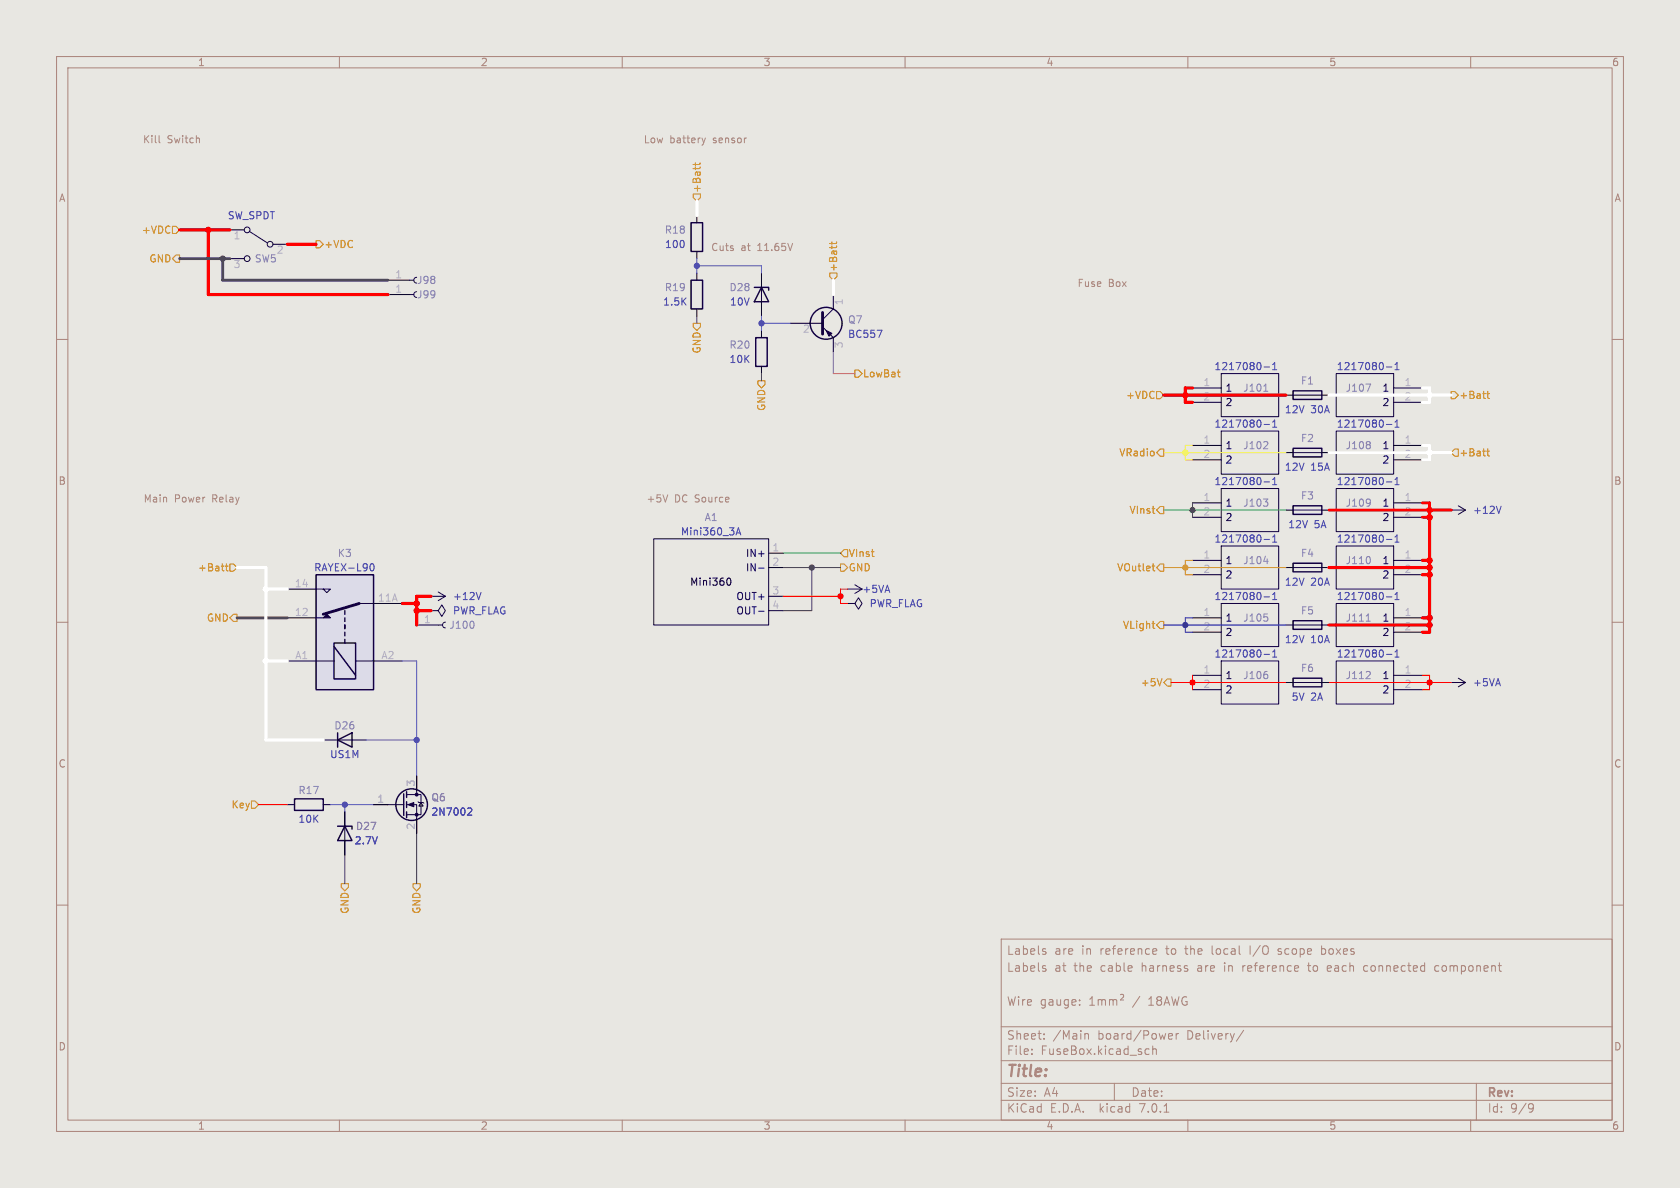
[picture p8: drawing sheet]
<svg xmlns="http://www.w3.org/2000/svg" width="297mm" height="210mm" viewBox="0 0 297 210" stroke-linecap="round" stroke-linejoin="round" font-family="sans-serif">
<path d="M0 0h297v210h-297z" fill="#e8e7e2" stroke="#e8e7e2" stroke-width=".18"/>
<g fill="none" stroke="#aa837a" stroke-width=".18">
<path d="M10 10h277v190h-277zM12 12h273v186h-273zM60 10v2M110 10v2M160 10v2M210 10v2M260 10v2M10 60h2M285 60h2M10 110h2M285 110h2M10 160h2"/>
<path d="M285 160h2M177 166h108v32h-108zM184.7 171.2l.2 .2-.2 .3M184.7 168.2l.2 .2-.2 .3M184.7 170.7l.2 .1M184.7 167.7l.2 .1M190.9 177.6v.1M190.9 176.8v.1M192.6 177.7h.9M192.6 176.6l.5-.4v1.5M194.1 176.7v1M194.1 176.8l.5-.1 .2 .2"/>
<path d="M194.8 176.9l.2-.2 .4 .1v.9M194.8 176.9v.8M196.1 176.8l.5-.1 .2 .2M196.1 176.7v1M196.8 176.9l.2-.2 .4 .1v.9M196.8 176.9v.8M198.1 175.8h.3a.3 .3 0 0 1 .2 .5l-.5 .5h.5M204 167.7l.4 .1 .1 .3-.7 .1M204.4 168.6l-.4 .1M209.9 171.3v.3M229.4 170.7l.2 .4-.7 .1M229.5 171.6l-.1 .1"/>
<path d="M251.7 170.7l.2 .1M251.9 170.2v1.5M251.9 171.6l-.2 .1M264.9 170.7h.5M265.1 171.6l.3 .1M60 198v2M110 198v2M160 198v2M177 194.5h108M177 191.5h108M177 187.5h108M177 181.5h108"/>
<path d="M182.4 186.3v.1M182.4 185.5v.1M184.6 183.6v.1M184.6 182.8v.1M191.8 182.8l.2-.1 .4 .1v.9M197 191.5v3M202.7 185.4l.4 .1M203.1 186.3l-.4 .1M203.8 185.5l.2-.1 .4 .1v.9M203.8 184.9v1.5M205.8 196.6h.8M206.6 182.8l.5-.1 .2 .4-.7 .1"/>
<path d="M206.6 183.6h.6M207.9 182.7v1M208.4 182.7l-.3 .1-.2 .2M210 198v2M219.9 182.1l-1.3 2M260 198v2M261 191.5v6.5M270.5 195.1l.5 .1a.99 .99 0 0 1-.4 1.4h-.2M271.1 195.7l-.2 .3h-.4"/>
</g>
<g fill="none" stroke="#130040" stroke-width=".18">
<path d="M44.1 40.9l3.1 2M72.4 52.1h.8M72.4 49.5h.8M134.6 50.8v2.5M145.4 57.8l1.9 1.9M147.3 54.6l-1.9 1.9M215.9 76.2h10.2v7.6h-10.2zM215.9 66h10.2v7.7h-10.2zM228.6 69.9h5.1M236.2 76.2h10.2v7.6h-10.2zM236.2 66h10.2v7.7h-10.2zM115.6 95.3h20.3v15.2h-20.3z"/>
<path d="M215.9 86.4h10.2v7.6h-10.2zM215.9 96.5h10.2v7.6h-10.2zM228.6 90.2h5.1M228.6 80h5.1M236.2 86.4h10.2v7.6h-10.2zM236.2 96.5h10.2v7.6h-10.2zM256.5 90.2h2.6M257.8 89.4l1.3 .8M259.1 90.2l-1.3 .7M55.9 109.2h1.2M55.9 104.1h1.2M55.9 116.8h3.2"/>
<path d="M57.1 104.1h1.3l-.6 .7zM62.9 116.8h3.1M63.5 106.7h2.5M76.2 108h1.3l.6-1.1 .6 1.1-.6 1-.6-1M76.2 105.4h2.5M77.5 110.5h.7M77.5 104.6l1.2 .8M78.7 110l-.3 .1-.2 .4 .2 .3 .3 .2M78.7 105.4l-1.2 .8M128.7 102.2h.1a.68 .68 0 0 1 .4 .6 .68 .68 0 0 1-.4 .7l-.1-.1M149.9 106.7h1.2l.7-1 .6 1-.6 1-.7-1M149.9 104.1h2.5"/>
<path d="M151.1 103.4l1.3 .7M152.4 104.1l-1.3 .8M215.9 106.7h10.2v7.6h-10.2zM215.9 116.8h10.2v7.7h-10.2zM228.6 110.5h5.1M228.6 100.3h5.1M236.2 106.7h10.2v7.6h-10.2zM236.2 116.8h10.2v7.7h-10.2zM257.8 119.9l1.3 .8M59.7 130.8h2.5M73.7 139.7v.8M228.6 120.7h5.1"/>
<path d="M256.5 120.7h2.6M259.1 120.7l-1.3 .7M61 146.1v2.5M68.6 142.2h2.8M71.9 142.2h1.8v2.6M71.9 140.5h2.5v3.5h-2.5M73.9 141.7l.1 .2h.8l.1 .1M74.4 141.9l.4 .6h-.8z"/>
<circle cx="43.7" cy="45.7" r=".51"/>
<circle cx="43.7" cy="40.6" r=".51"/>
<circle cx="47.8" cy="43.2" r=".51"/>
</g>
<g fill="none" stroke="#130040" stroke-width=".25">
<path d="M122.2 39.4h2v5.1h-2zM122.2 49.5h2v5.1h-2zM133.3 50.8h2.6v.5M133.6 59.7h2v5.1h-2zM134.6 50.8l1.3 2.5h-2.6zM228.6 69.1h5.1v1.5h-5.1zM228.6 79.2h5.1v1.6h-5.1zM228.6 89.4h5.1v1.5h-5.1zM228.6 99.6h5.1v1.5h-5.1zM55.9 101.6h10.1v20.3h-10.1zM59.1 113.7h3.8v6.3h-3.8zM59.1 114.3l3.8 5.1"/>
<path d="M61 108v.6M61 109.2v.7M61 110.5v.6M61 111.8v.6M61 113v.7M228.6 109.7h5.1v1.6h-5.1zM228.6 119.9h5.1v1.5h-5.1zM59.7 130.8l2.5-1.3v2.6zM59.7 129.5v2.6M71.9 140v1M52.1 141.2h5v2.1h-5zM59.7 146.1h2.5v.5"/>
<path d="M61 146.1l1.2 2.5h-2.5zM71.4 140.3v3.8M71.9 141.7v1M71.9 143.5v1"/>
<circle cx="146" cy="57.1" r="2.82"/>
<circle cx="72.8" cy="142.2" r="2.79"/>
</g>
<g fill="none" stroke="#010022" stroke-width=".18">
<path d="M123.2 38.1v1.3M40.6 40.6h2.6M40.6 45.7h2.6M48.3 43.2h2.5M68.6 52.1h3.8M68.6 49.5h3.8M123.2 44.5v1.2M123.2 48.3v1.2M123.2 54.6v1.3M134.6 48.3v2.5M134.6 53.3v2.6M134.6 58.4v1.3"/>
<path d="M139.7 57.2h5.7M147.3 52.1v2.5M147.3 59.7v2.5M134.6 64.8v1.2M210.8 78.7h5.1M210.8 68.6h5.1M210.8 71.1h5.1M227.3 69.9h1.3M233.7 69.9h1.2M246.4 78.7h5.1M246.4 68.6h5.1M246.4 71.1h5.1"/>
<path d="M135.9 97.8h2.5M210.8 88.9h5.1M210.8 91.4h5.1M210.8 81.3h5.1M210.8 99.1h5.1M227.3 80h1.3M227.3 90.2h1.3M233.7 80h1.2M233.7 90.2h1.2M246.4 88.9h5.1M246.4 91.4h5.1M246.4 81.3h5.1"/>
<path d="M246.4 99.1h5.1M50.8 109.2h5.1M50.8 104.1h5.1M50.8 116.8h5.1M66 106.7h5.1M66 116.8h5.1M73.7 110.5h3.8M76.2 108h.1M135.9 100.3h2.5M135.9 105.4h2.5M135.9 108h2.5M149.9 106.7h.1"/>
<path d="M210.8 109.2h5.1M210.8 111.8h5.1M210.8 119.4h5.1M210.8 101.6h5.1M227.3 110.5h1.3M227.3 100.3h1.3M233.7 110.5h1.2M233.7 100.3h1.2M246.4 109.2h5.1M246.4 111.8h5.1M246.4 119.4h5.1M246.4 101.6h5.1"/>
<path d="M57.1 130.8h2.6M62.2 130.8h2.6M73.7 137.2v2.5M210.8 121.9h5.1M227.3 120.7h1.3M233.7 120.7h1.2M246.4 121.9h5.1M50.8 142.2h1.3M57.1 142.2h1.3M61 143.5v2.6M61 148.6v2.5M66 142.2h2.6"/>
<path d="M73.7 144.8v2.5"/>
</g>
<g fill="none" stroke="#8d7cb6" stroke-width=".18">
<path d="M223.3 79.3h.8M223.4 69.2h.7M224.1 78.2v.4M241.5 67.9h.8l-.5 1.3M242.2 78.2v.3M242.2 78.7v.5M223.3 88.2h.8l-.4 .5M223.4 99.2h.8M224.1 88.8v.6M242.2 88.3v.9M242.2 98.6v.8M242.3 88.8l-.1 .1"/>
<path d="M83.7 110v.8M224.1 109.1v.6M224.1 119.3v.5M241.5 120h.8M241.5 109.8h.8M242.2 118.8v.4"/>
</g>
<g fill="none" stroke="#353dd0" stroke-width=".18">
<path d="M155.1 58.4h.8l-.5 1.2M223.5 75h.9M223.5 64.9h.9M225 64.5l.3-.4v1.3M225 74.6l.3-.4v1.3M225 75.5h.7M225 65.4h.7M245.1 75h1M245.1 64.9h1M246.6 75.5h.7M246.6 64.5l.4-.4v1.3M246.6 74.6l.4-.4v1.3"/>
<path d="M246.6 65.4h.7M65.5 99.8l.2-.2a.68 .68 0 0 1 .4 .7 .68 .68 0 0 1-.4 .6l-.2-.1M130.1 94.6l.4-1.3 .5 1.3M130.2 94.2h.6M223.5 85.2h.9M223.5 95.4h.9M225 85.7h.7M225 84.8l.3-.4v1.3M225 94.9l.3-.3v1.2M225 95.8h.7M245.1 85.2h1M245.1 95.4h1"/>
<path d="M246.6 85.7h.7M246.6 84.8l.4-.4v1.3M246.6 94.9l.4-.3v1.2M246.6 95.8h.7M265.4 89.5l-.4 1.3M85 104.7l-.4 1.3M223.5 105.5h.9M223.5 115.7h.9M225 105.1l.3-.4v1.3M225 115.3l.3-.4v1.3M225 106h.7M225 116.2h.7"/>
<path d="M245.1 105.5h1M245.1 115.7h1M246.6 105.1l.4-.4v1.3M246.6 115.3l.4-.4v1.3M246.6 106h.7M246.6 116.2h.7M82.9 142.8l.4 .1 .1 .3-.8 .9h.8"/>
</g>
<g fill="#130040" stroke="#130040" stroke-width=".18">
<path d="M72.1 142.2l1.1-.3v.7z"/>
<path d="M57.1 109.2l.7-.6 .6 .6z"/>
<path d="M146 58.4l1.1 .5-.5 .5z"/>
<circle cx="73.7" cy="144" r=".25"/>
<circle cx="73.7" cy="140.5" r=".25"/>
</g>
<path d="M55.9 101.6h10.1v20.3h-10.1z" fill="#dcdbe8" stroke="#dcdbe8" stroke-width=".18"/>
<path d="M145.4 55.2v3.9M63.5 106.7l-6.4 1.9" fill="none" stroke="#130040" stroke-width=".51"/>
<path d="M134.1 100.4h1M134.1 108.1h1" fill="none" stroke="#15005e" stroke-width=".18"/>
<g fill="none" stroke="#c67d00" stroke-width=".18">
<path d="M122.6 34.3h1.2v.6l-.6 .7-.6-.7zM122.9 28.8v.5M123.8 28.8l-.2 .3h-1.1M30.5 40h.6l.6 .6-.6 .7h-.6zM30.5 45.7l.6-.6h.6v1.3h-.6zM55.9 42.5h.6l.6 .7-.6 .6h-.6zM122.6 57.2h1.2v.6l-.6 .6-.6-.6zM146.7 48.3h1.3v.6l-.7 .6-.6-.6zM147.1 42.7v.5M147.9 42.7l-.2 .3h-1.1M134 67.3h1.3v.6l-.7 .7-.6-.7zM151.1 65.4h.7l.6 .6-.6 .7h-.7z"/>
<path d="M158.6 65.8h.5M159 66.6h.1M204.5 69.2h.6l.6 .7-.6 .6h-.6zM205.1 79.4h.6v1.2h-.6l-.6-.6zM256.5 69.2h.7l.6 .7-.6 .6h-.7zM257.2 79.4h.6v1.2h-.6l-.7-.6zM262.8 69.6h.5M262.8 79.8h.5M263 69.2v1.1l.3 .1M263 79.3v1.1l.3 .2M40 99.6v1.1l.3 .2M40.6 99.7h.7l.6 .6-.6 .7h-.7z"/>
<path d="M148.6 99.7h.6l.7 .6-.7 .7h-.6zM149.2 97.2h.7v1.2h-.7l-.6-.6zM205.1 89.5h.6v1.3h-.6l-.6-.6zM205.1 99.7h.6v1.3h-.6l-.6-.7zM39.8 100.1h.5M41.3 108.6h.6v1.3h-.6l-.7-.7zM203.7 100.1h.5M203.7 110.2h.5M203.9 100.7l.3 .2M203.9 111l.3 .1M205.1 109.9h.6v1.2h-.6l-.6-.6zM205.4 120l-.4 1.2"/>
<path d="M206.4 120h.6v1.3h-.6l-.7-.6zM44.4 141.6h.7l.6 .6-.6 .7h-.7zM60.3 156.2h1.3v.6l-.6 .7-.7-.7zM73 156.2h1.3v.6l-.6 .7-.7-.7z"/>
</g>
<path d="M28.1 24v1.1l.2 .1M35.1 24.4l.2 .2v.6M124.1 24.4l.3 .8M124.4 25.2l-.1 .3M124.7 24.4l-.3 .8M131.8 24.4h.2" fill="none" stroke="#a4907e" stroke-width=".18"/>
<path d="M138.4 105.4h10.2M149.9 104.1h-1.3v2.6h1.3M210.8 119.4v2.5M251.5 119.4h1.2v2.5h-1.2M207 120.7h20.3M234.9 120.7h21.6M45.7 142.2h5.1" fill="none" stroke="#f00" stroke-width=".18"/>
<path d="M123.2 35.6v2.5M147.3 49.5v2.6M234.9 69.9h21.6M251.5 68.6h1.2v2.5h-1.2M252.7 80h3.8M41.9 100.3h5.1v30.5h10.1M47 116.8h3.8M47 104.1h3.8" fill="none" stroke="#fff" stroke-width=".56"/>
<path d="M123.2 47h11.4v1.3M123.2 45.7v2.6M134.6 55.9v2.5M134.6 57.2h5.1M71.1 116.8h2.6v20.4M64.8 130.8h8.9M58.4 142.2h7.6M61 142.2v1.3" fill="none" stroke="#5256d0" stroke-width=".18"/>
<path d="M123.2 55.9v1.3M134.6 66v1.3M138.4 100.3h10.2M143.5 100.3v7.7h-5.1M61 151.1v5.1M73.7 147.3v8.9" fill="none" stroke="#484848" stroke-width=".18"/>
<g fill="none" stroke="#f00" stroke-width=".56">
<path d="M31.7 40.6h8.9M36.8 40.6v11.5h31.8M50.8 43.2h5.1M205.7 69.9h21.6M210.8 68.6h-1.3v2.5h1.3M251.5 99.1h1.2M256.5 90.2h-3.8v21.6h-1.2M71.1 106.7h2.6M73.7 108h2.5M76.2 105.4h-2.5v5.1M234.9 110.5h17.8M234.9 100.3h17.8"/>
<path d="M251.5 109.2h1.2M251.5 101.6h1.2"/>
</g>
<path d="M210.8 78.7h-1.3v2.6h1.3M205.7 80h21.6" fill="none" stroke="#ff0" stroke-width=".18"/>
<path d="M138.4 97.8h10.2M205.7 90.2h21.6M210.8 88.9v2.5" fill="none" stroke="#00c200" stroke-width=".18"/>
<path d="M251.5 78.7h1.2v2.6h-1.2M234.9 80h17.8" fill="none" stroke="#fff" stroke-width=".5"/>
<path d="M147.3 62.2v3.8h3.8" fill="none" stroke="#c200c2" stroke-width=".18"/>
<path d="M234.9 90.2h17.8M251.5 88.9h1.2v2.5h-1.2" fill="none" stroke="#f00" stroke-width=".5"/>
<path d="M31.7 45.7h8.9M39.4 45.7v3.8h29.2M41.9 109.2h8.9" fill="none" stroke="#484848" stroke-width=".5"/>
<path d="M205.7 110.5h21.6M210.8 109.2h-1.3v2.6h1.3" fill="none" stroke="#00f" stroke-width=".18"/>
<path d="M210.8 99.1h-1.3v2.5h1.3M205.7 100.3h21.6" fill="none" stroke="#f90" stroke-width=".18"/>
<g fill="#fff" stroke="#fff" stroke-width=".18">
<circle cx="252.7" cy="80" r=".47"/>
<circle cx="252.7" cy="69.9" r=".47"/>
<circle cx="47" cy="104.1" r=".47"/>
<circle cx="47" cy="116.8" r=".47"/>
</g>
<g fill="#f00" stroke="#f00" stroke-width=".18">
<circle cx="252.7" cy="90.2" r=".47"/>
<circle cx="73.7" cy="106.7" r=".47"/>
<circle cx="73.7" cy="108" r=".47"/>
<circle cx="209.5" cy="69.9" r=".47"/>
<circle cx="148.6" cy="105.4" r=".46"/>
<circle cx="252.7" cy="110.5" r=".47"/>
<circle cx="252.7" cy="109.2" r=".47"/>
<circle cx="252.7" cy="101.6" r=".47"/>
<circle cx="252.7" cy="99.1" r=".47"/>
<circle cx="252.7" cy="100.3" r=".47"/>
<circle cx="252.7" cy="120.7" r=".46"/>
<circle cx="252.7" cy="91.4" r=".47"/>
<circle cx="36.8" cy="40.6" r=".47"/>
<circle cx="210.8" cy="120.7" r=".46"/>
</g>
<g fill="#4026c4" stroke="#4026c4" stroke-width=".18">
<circle cx="73.7" cy="130.8" r=".46"/>
<circle cx="61" cy="142.2" r=".46"/>
<circle cx="134.6" cy="57.2" r=".46"/>
<circle cx="123.2" cy="47" r=".46"/>
</g>
<circle cx="209.5" cy="80" r=".46" fill="#ff0" stroke="#ff0" stroke-width=".18"/>
<circle cx="210.8" cy="90.2" r=".46" fill="#00c200" stroke="#00c200" stroke-width=".18"/>
<g fill="#484848" stroke="#484848" stroke-width=".18">
<circle cx="143.5" cy="100.3" r=".46"/>
<circle cx="39.4" cy="45.7" r=".46"/>
</g>
<circle cx="209.5" cy="100.3" r=".46" fill="#f90" stroke="#f90" stroke-width=".18"/>
<circle cx="209.5" cy="110.5" r=".46" fill="#00f" stroke="#00f" stroke-width=".18"/>
<text font-size="2.8" fill="#aa837a" x="178" y="190.8">Title:</text>
<g font-size="2.1" fill="#aa837a">
<text x="178" y="171.9">Labels</text>
<text x="178" y="168.9">Labels</text>
<text x="186.4" y="171.9">at</text>
<text x="186.4" y="168.9">are</text>
<text x="189.9" y="171.9">the</text>
<text x="191.2" y="168.9">in</text>
<text x="194.5" y="168.9">reference</text>
<text x="194.6" y="171.9">cable</text>
<text x="201.9" y="171.9">harness</text>
<text x="206.3" y="168.9">to</text>
<text x="209.7" y="168.9">the</text>
<text x="211.8" y="171.9">are</text>
<text x="214.4" y="168.9">local</text>
<text x="216.6" y="171.9">in</text>
<text x="219.9" y="171.9">reference</text>
<text x="221.2" y="168.9">I/O</text>
<text x="226.3" y="168.9">scope</text>
<text x="231.6" y="171.9">to</text>
<text x="234" y="168.9">boxes</text>
<text x="235.1" y="171.9">each</text>
<text x="241.6" y="171.9">connected</text>
<text x="254.2" y="171.9">component</text>
<text x="178" y="177.9">Wire</text>
<text x="183.9" y="177.9">gauge:</text>
<text x="200.3" y="177.9">/</text>
<text x="203.1" y="177.9">18AWG</text>
<text x="178" y="183.9">Sheet:</text>
<text x="186.2" y="183.9">/Main</text>
<text x="194.1" y="183.9">board/Power</text>
<text x="209.9" y="183.9">Delivery/</text>
<text x="178" y="186.6">File:</text>
<text x="184" y="186.6">FuseBox.kicad_sch</text>
<text x="178" y="196.8">KiCad</text>
<text x="178" y="194">Size:</text>
<text x="184.6" y="194">A4</text>
<text x="185.7" y="196.8">E.D.A.</text>
<text x="194.4" y="196.8">kicad</text>
<text x="200" y="194">Date:</text>
<text x="201.5" y="196.8">7.0.1</text>
<text x="263" y="194.2">Rev:</text>
<text x="263" y="196.8">Id:</text>
<text x="267" y="196.8">9/9</text>
</g>
<g font-size="1.8" fill="#aa837a">
<text x="35" y="11.8">1</text>
<text x="85" y="11.8">2</text>
<text x="135" y="11.8">3</text>
<text x="185" y="11.8">4</text>
<text x="235" y="11.8">5</text>
<text x="285" y="11.8">6</text>
<text x="10.4" y="35.8">A</text>
<text x="285.4" y="35.8">A</text>
<text x="10.3" y="85.8">B</text>
<text x="285.3" y="85.8">B</text>
<text x="10.3" y="135.8">C</text>
<text x="285.3" y="135.8">C</text>
<text x="10.3" y="185.8">D</text>
<text x="285.3" y="185.8">D</text>
<text x="35" y="199.8">1</text>
<text x="85" y="199.8">2</text>
<text x="135" y="199.8">3</text>
<text x="185" y="199.8">4</text>
<text x="235" y="199.8">5</text>
<text x="285" y="199.8">6</text>
</g>
<g font-size="1.8" fill="#a4907e">
<text x="25.2" y="25.4">Kill</text>
<text x="29.5" y="25.4">Switch</text>
<text x="113.7" y="25.4">Low</text>
<text x="118.3" y="25.4">battery</text>
<text x="126" y="25.4">sensor</text>
<text x="125.7" y="44.5">Cuts</text>
<text x="131" y="44.5">at</text>
<text x="134" y="44.5">11.65V</text>
<text x="190.5" y="50.8">Fuse</text>
<text x="195.9" y="50.8">Box</text>
<text x="25.4" y="88.9">Main</text>
<text x="30.8" y="88.9">Power</text>
<text x="37.6" y="88.9">Relay</text>
<text x="114.3" y="88.9">+5V</text>
<text x="119.3" y="88.9">DC Source</text>
</g>
<g font-size="1.8" fill="#c67d00">
<text x="124" y="34.1" transform="rotate(-90 124 34.1)">+Batt</text>
<text x="25" y="41.5">+VDC</text>
<text x="26.3" y="46.5">GND</text>
<text x="57.3" y="44">+VDC</text>
<text x="148.1" y="48.1" transform="rotate(-90 148.1 48.1)">+Batt</text>
<text x="124" y="62.6" transform="rotate(-90 124 62.6)">GND</text>
<text x="152.6" y="66.9">LowBat</text>
<text x="199" y="70.7">+VDC</text>
<text x="258" y="70.7">+Batt</text>
<text x="135.4" y="72.8" transform="rotate(-90 135.4 72.8)">GND</text>
<text x="197.7" y="80.8">VRadio</text>
<text x="258" y="80.8">+Batt</text>
<text x="199.6" y="91">VInst</text>
<text x="34.9" y="101.2">+Batt</text>
<text x="150.1" y="98.6">VInst</text>
<text x="150.1" y="101.2">GND</text>
<text x="197.4" y="101.2">VOutlet</text>
<text x="36.5" y="110">GND</text>
<text x="198.4" y="111.3">VLight</text>
<text x="201.6" y="121.5">+5V</text>
<text x="40.8" y="143.1">Key</text>
<text x="61.8" y="161.7" transform="rotate(-90 61.8 161.7)">GND</text>
<text x="74.5" y="161.7" transform="rotate(-90 74.5 161.7)">GND</text>
</g>
<g font-size="1.8" fill="#353dd0">
<text x="40.2" y="38.9">SW_SPDT</text>
<text x="117.5" y="44">100</text>
<text x="117.2" y="54.2">1.5K</text>
<text x="129" y="54.2">10V</text>
<text x="149.9" y="59.9">BC557</text>
<text x="128.9" y="64.3">10K</text>
<text x="214.6" y="65.6">1217080-1</text>
<text x="236.3" y="65.6">1217080-1</text>
<text x="214.6" y="75.8">1217080-1</text>
<text x="227.1" y="73.2">12V</text>
<text x="231.7" y="73.2">30A</text>
<text x="236.3" y="75.8">1217080-1</text>
<text x="227.1" y="83.4">12V</text>
<text x="231.7" y="83.4">15A</text>
<text x="214.6" y="85.9">1217080-1</text>
<text x="236.3" y="85.9">1217080-1</text>
<text x="120.3" y="94.8">Mini360_3A</text>
<text x="227.7" y="93.5">12V</text>
<text x="232.3" y="93.5">5A</text>
<text x="260.4" y="91">+12V</text>
<text x="55.5" y="101.2">RAYEX-L90</text>
<text x="214.6" y="96.1">1217080-1</text>
<text x="236.3" y="96.1">1217080-1</text>
<text x="80" y="106.2">+12V</text>
<text x="152.4" y="105">+5VA</text>
<text x="153.7" y="107.5">PWR_FLAG</text>
<text x="214.6" y="106.2">1217080-1</text>
<text x="227.1" y="103.7">12V</text>
<text x="231.7" y="103.7">20A</text>
<text x="236.3" y="106.2">1217080-1</text>
<text x="80" y="108.8">PWR_FLAG</text>
<text x="227.1" y="113.9">12V</text>
<text x="231.7" y="113.9">10A</text>
<text x="214.6" y="116.4">1217080-1</text>
<text x="236.3" y="116.4">1217080-1</text>
<text x="228.3" y="124">5V 2A</text>
<text x="260.4" y="121.5">+5VA</text>
<text x="58.3" y="134.2">US1M</text>
<text x="52.7" y="145.6">10K</text>
<text x="62.7" y="149.4">2.7V</text>
<text x="76.2" y="144.3">2N7002</text>
</g>
<g font-size="1.8" fill="#8d7cb6">
<text x="117.5" y="41.5">R18</text>
<text x="45" y="46.5">SW5</text>
<text x="48.9" y="45.1">2</text>
<text x="73.7" y="52.9">J99</text>
<text x="73.7" y="50.4">J98</text>
<text x="117.5" y="51.6">R19</text>
<text x="128.9" y="51.6">D28</text>
<text x="149.9" y="57.3">Q7</text>
<text x="128.9" y="61.8">R20</text>
<text x="219.7" y="69.4">J101</text>
<text x="229.9" y="68.1">F1</text>
<text x="237.8" y="69.4">J107</text>
<text x="219.7" y="79.6">J102</text>
<text x="229.9" y="78.3">F2</text>
<text x="237.8" y="79.6">J108</text>
<text x="219.7" y="89.7">J103</text>
<text x="229.9" y="88.5">F3</text>
<text x="237.8" y="89.7">J109</text>
<text x="124.5" y="92.3">A1</text>
<text x="59.7" y="98.6">K3</text>
<text x="219.7" y="99.9">J104</text>
<text x="229.9" y="98.6">F4</text>
<text x="237.8" y="99.9">J110</text>
<text x="79.4" y="111.3">J100</text>
<text x="219.7" y="110">J105</text>
<text x="229.9" y="108.8">F5</text>
<text x="237.8" y="110">J111</text>
<text x="229.9" y="118.9">F6</text>
<text x="219.7" y="120.2">J106</text>
<text x="237.8" y="120.2">J112</text>
<text x="59.1" y="129.1">D26</text>
<text x="52.7" y="140.5">R17</text>
<text x="76.2" y="141.8">Q6</text>
<text x="62.9" y="146.9">D27</text>
</g>
<g font-size="1.8" fill="#b4afbe">
<text x="41.2" y="42.5">1</text>
<text x="41.2" y="47.6">3</text>
<text x="69.8" y="51.8">1</text>
<text x="69.8" y="49.3">1</text>
<text x="141.9" y="59.1">2</text>
<text x="149.2" y="54" transform="rotate(-90 149.2 54)">1</text>
<text x="149.2" y="61.6" transform="rotate(-90 149.2 61.6)">3</text>
<text x="212.7" y="68.3">1</text>
<text x="212.7" y="70.9">2</text>
<text x="248.3" y="68.3">1</text>
<text x="248.3" y="70.9">2</text>
<text x="212.7" y="78.5">1</text>
<text x="212.7" y="81">2</text>
<text x="248.3" y="78.5">1</text>
<text x="248.3" y="81">2</text>
<text x="212.7" y="88.6">1</text>
<text x="248.3" y="88.6">1</text>
<text x="212.7" y="91.2">2</text>
<text x="248.3" y="91.2">2</text>
<text x="136.5" y="97.5">1</text>
<text x="136.5" y="100.1">2</text>
<text x="212.7" y="98.8">1</text>
<text x="212.7" y="101.3">2</text>
<text x="248.3" y="98.8">1</text>
<text x="248.3" y="101.3">2</text>
<text x="52.1" y="103.9">14</text>
<text x="66.8" y="106.4">11A</text>
<text x="136.5" y="105.2">3</text>
<text x="136.5" y="107.7">4</text>
<text x="52.1" y="109">12</text>
<text x="74.9" y="110.2">1</text>
<text x="212.7" y="109">1</text>
<text x="212.7" y="111.5">2</text>
<text x="248.3" y="109">1</text>
<text x="248.3" y="111.5">2</text>
<text x="52.1" y="116.6">A1</text>
<text x="67.4" y="116.6">A2</text>
<text x="212.7" y="119.1">1</text>
<text x="248.3" y="119.1">1</text>
<text x="212.7" y="121.7">2</text>
<text x="248.3" y="121.7">2</text>
<text x="66.6" y="142">1</text>
<text x="73.4" y="139.1" transform="rotate(-90 73.4 139.1)">3</text>
<text x="73.4" y="146.7" transform="rotate(-90 73.4 146.7)">2</text>
</g>
<g font-size="1.8" fill="#15005e">
<text x="216.7" y="69.4">1</text>
<text x="216.7" y="71.9">2</text>
<text x="244.3" y="69.4">1</text>
<text x="244.3" y="71.9">2</text>
<text x="216.7" y="79.6">1</text>
<text x="216.7" y="82.1">2</text>
<text x="244.3" y="79.6">1</text>
<text x="244.3" y="82.1">2</text>
<text x="216.7" y="89.7">1</text>
<text x="244.3" y="89.7">1</text>
<text x="216.7" y="92.3">2</text>
<text x="244.3" y="92.3">2</text>
<text x="131.7" y="98.6">IN+</text>
<text x="131.7" y="101.2">IN-</text>
<text x="216.7" y="99.9">1</text>
<text x="244.3" y="99.9">1</text>
<text x="130.1" y="106.2">OUT+</text>
<text x="216.7" y="102.4">2</text>
<text x="244.3" y="102.4">2</text>
<text x="130.1" y="108.8">OUT-</text>
<text x="216.7" y="110">1</text>
<text x="216.7" y="112.6">2</text>
<text x="244.3" y="110">1</text>
<text x="244.3" y="112.6">2</text>
<text x="216.7" y="120.2">1</text>
<text x="216.7" y="122.7">2</text>
<text x="244.3" y="120.2">1</text>
<text x="244.3" y="122.7">2</text>
</g>
<text font-size="1.8" fill="#130040" x="121.9" y="103.7">Mini360</text>
</svg>
